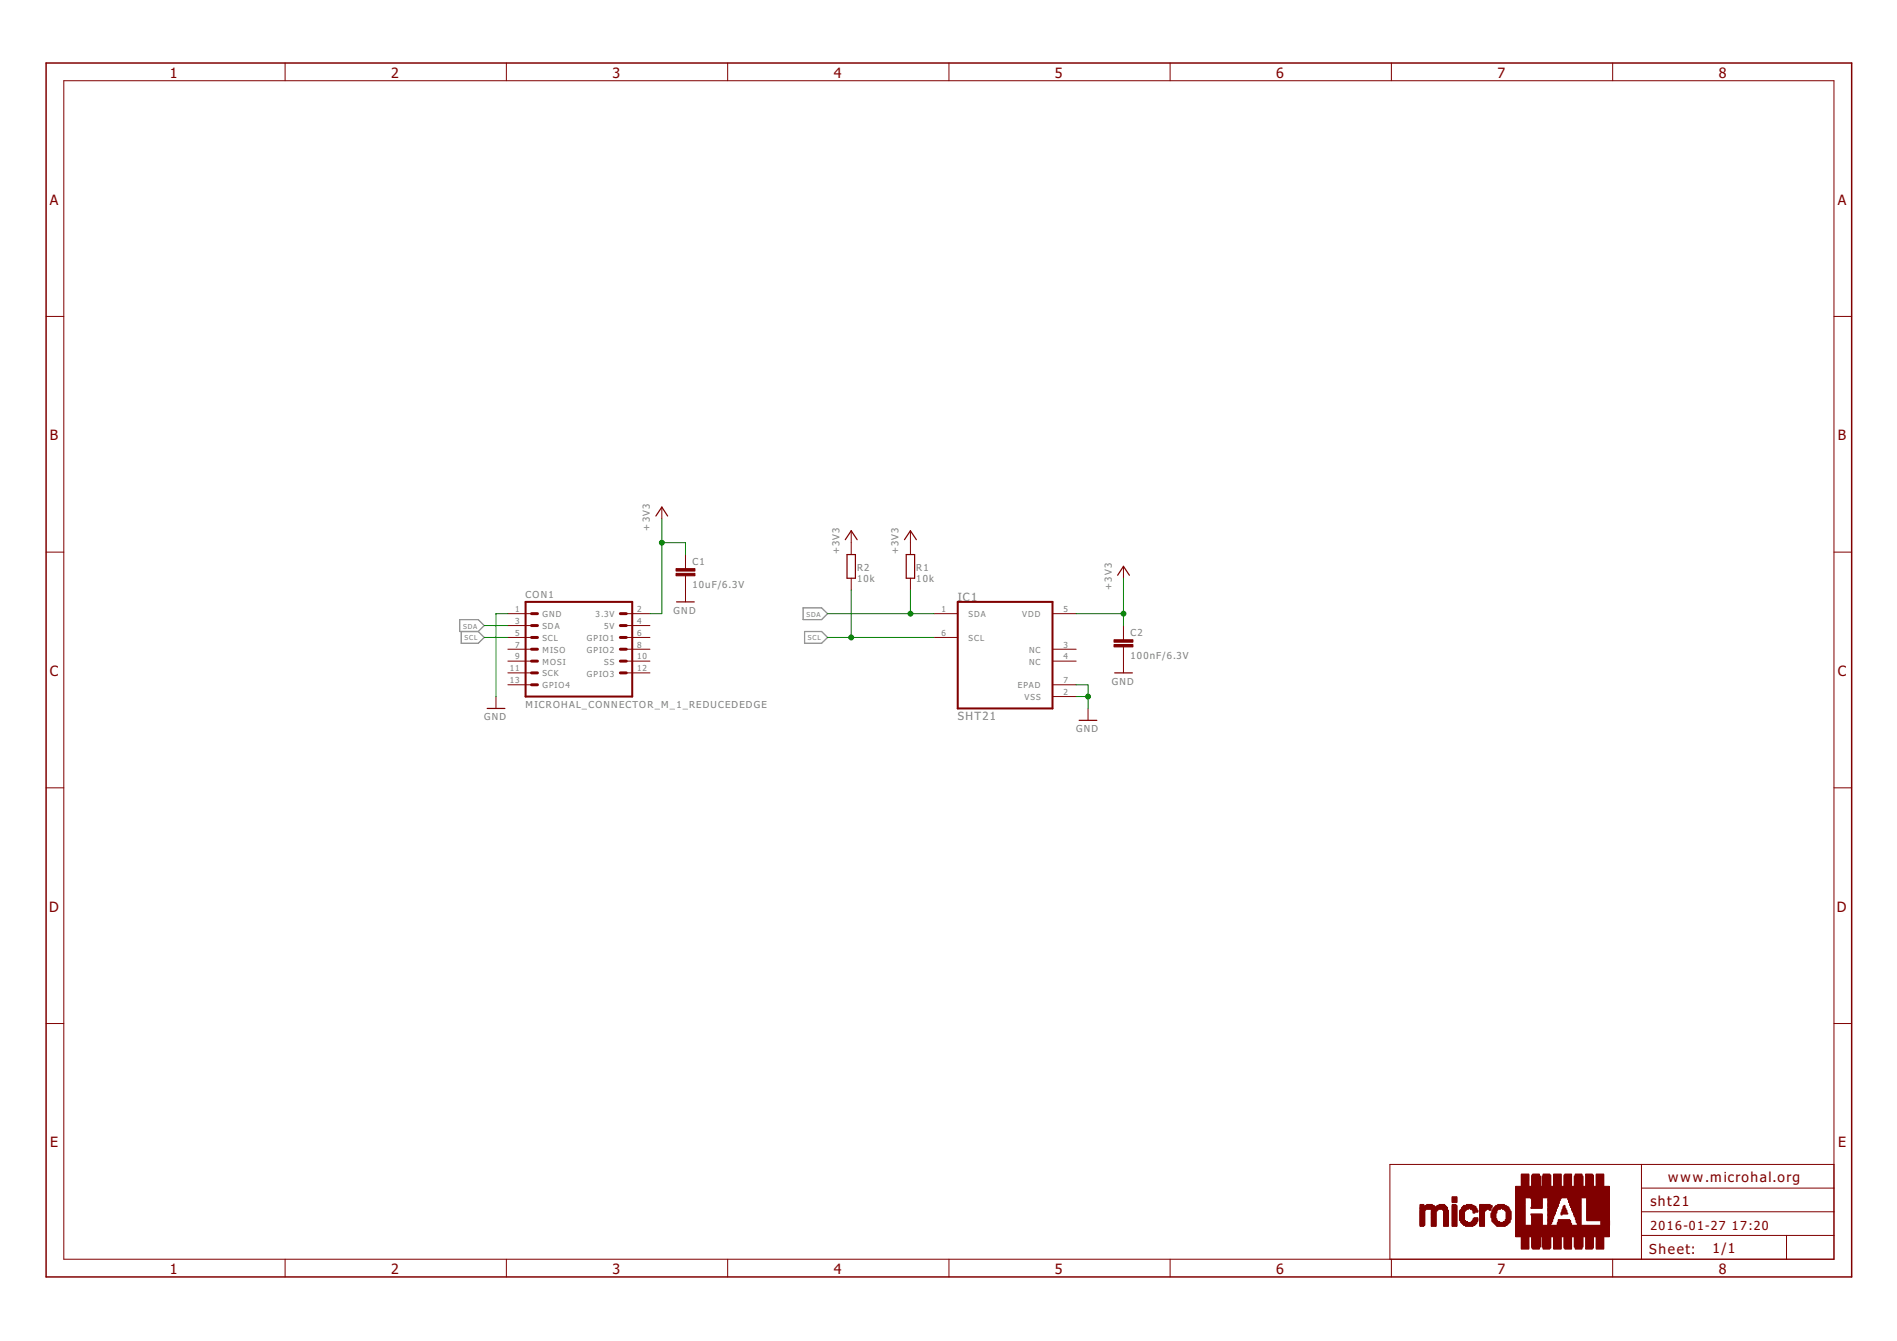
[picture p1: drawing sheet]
<svg xmlns="http://www.w3.org/2000/svg" width="297mm" height="210mm" viewBox="0 0 297 210" stroke-linecap="round" stroke-linejoin="round" font-family="sans-serif">
<path d="M72 97h2.9l.9 .9-.9 .9h-2.9zM72.2 98.8v1.9h2.7l.9-.9-.9-1M125.8 95.1h2.9l.9 1-.9 .9h-2.9zM126 98.8h2.7l.9 1-.9 .9h-2.7z" fill="none" stroke="#808080" stroke-width=".19"/>
<g fill="none" stroke="#800000" stroke-width=".16">
<path d="M10 12.6h277.2v184.5h-277.2zM44.6 9.9v2.7M79.3 9.9v2.7M113.9 9.9v2.7M148.6 9.9v2.7M183.2 9.9v2.7M217.9 9.9v2.7M252.5 9.9v2.7M7.2 49.5h2.8M287.2 49.5h2.7M103.6 79.4v1.8M7.2 86.4h2.8"/>
<path d="M79.5 96.1h3.7M79.5 97.9h3.7M79.5 99.8h3.7M98.1 96.1h3.7M98.1 97.9h3.7M98.1 99.8h3.7M107.3 86.8v2.2M107.3 90.1v4.1M133.3 83.1v3.7M133.3 90.5v1.9M142.6 83.1v3.7M142.6 90.5v1.9"/>
<path d="M146.3 96.1h3.7M146.3 99.8h3.7M164.8 96.1h3.7M175.9 88.6v1.9M175.9 97.9v2.2M287.2 86.4h2.7M77.7 109v1.9M79.5 101.6h3.7M79.5 103.5h3.7M79.5 105.3h3.7M79.5 107.2h3.7M98.1 101.6h3.7"/>
<path d="M98.1 103.5h3.7M98.1 105.3h3.7M164.8 101.6h3.7M164.8 103.5h3.7M164.8 107.2h3.7M164.8 109h3.7M170.4 110.9v1.9M175.9 101.3v4M7.2 123.3h2.8M287.2 123.3h2.7M7.2 160.2h2.8M287.2 160.2h2.7"/>
<path d="M44.6 197.1v2.8M79.3 197.1v2.8M113.9 197.1v2.8M148.6 197.1v2.8M183.2 197.1v2.8M217.9 197.1v2.8M252.5 197.1v2.8M257 193.4h30.2M257 182.3v14.8M257 189.7h30.2M257 186h30.2M279.7 193.4v3.7"/>
<path d="M287.2 182.3h-69.6v14.8"/>
</g>
<path d="M7.2 9.9h282.7v190h-282.7z" fill="none" stroke="#800000" stroke-width=".23"/>
<g fill="#800000" stroke="#800000" stroke-width=".16">
<path d="M238.2 195.3h1.2v.2h-1.2z"/>
<path d="M240 195.3h1v.2h-1z"/>
<path d="M241.6 195.3h1.1v.2h-1.1z"/>
<path d="M243.3 195.3h1.2v.2h-1.2z"/>
<path d="M245 195.3h1.1v.2h-1.1z"/>
<path d="M246.7 195.3h1v.2h-1z"/>
<path d="M248.3 195.3h1v.2h-1z"/>
<path d="M249.9 195.3h1.2v.2h-1.2z"/>
<path d="M238.2 195.2h1.2v.2h-1.2z"/>
<path d="M239.9 195.2h1.1v.2h-1.1z"/>
<path d="M241.6 195.2h1.2v.2h-1.2z"/>
<path d="M243.3 195.2h1.2v.2h-1.2z"/>
<path d="M244.9 195.2h1.2v.2h-1.2z"/>
<path d="M246.7 195.2h1v.2h-1z"/>
<path d="M248.3 195.2h1.2v.2h-1.2z"/>
<path d="M249.9 195.2h1.2v.2h-1.2z"/>
<path d="M238.2 195.1h1.2v.1h-1.2z"/>
<path d="M239.8 195.1h1.4v.1h-1.4z"/>
<path d="M241.5 195.1h1.3v.1h-1.3z"/>
<path d="M243.3 195.1h1.2v.1h-1.2z"/>
<path d="M244.9 195.1h1.2v.1h-1.2z"/>
<path d="M246.5 195.1h1.4v.1h-1.4z"/>
<path d="M248.3 195.1h1.2v.1h-1.2z"/>
<path d="M249.9 195.1h1.2v.1h-1.2z"/>
<path d="M238.2 194.9h1.2v.2h-1.2z"/>
<path d="M239.8 194.9h1.4v.2h-1.4z"/>
<path d="M241.5 194.9h1.3v.2h-1.3z"/>
<path d="M243.3 194.9h1.2v.2h-1.2z"/>
<path d="M244.9 194.9h1.2v.2h-1.2z"/>
<path d="M246.5 194.9h1.4v.2h-1.4z"/>
<path d="M248.3 194.9h1.2v.2h-1.2z"/>
<path d="M249.9 194.9h1.2v.2h-1.2z"/>
<path d="M238.2 194.8h1.2v.1h-1.2z"/>
<path d="M239.8 194.8h1.4v.1h-1.4z"/>
<path d="M241.5 194.8h1.3v.1h-1.3z"/>
<path d="M243.3 194.8h1.2v.1h-1.2z"/>
<path d="M244.9 194.8h1.2v.1h-1.2z"/>
<path d="M246.5 194.8h1.4v.1h-1.4z"/>
<path d="M248.3 194.8h1.2v.1h-1.2z"/>
<path d="M249.9 194.8h1.2v.1h-1.2z"/>
<path d="M238.2 194.6h1.2v.2h-1.2z"/>
<path d="M239.8 194.6h1.4v.2h-1.4z"/>
<path d="M241.5 194.6h1.3v.2h-1.3z"/>
<path d="M243.3 194.6h1.2v.2h-1.2z"/>
<path d="M244.9 194.6h1.2v.2h-1.2z"/>
<path d="M246.5 194.6h1.4v.2h-1.4z"/>
<path d="M248.3 194.6h1.2v.2h-1.2z"/>
<path d="M249.9 194.6h1.2v.2h-1.2z"/>
<path d="M238.2 194.5h1.2v.1h-1.2z"/>
<path d="M239.8 194.5h1.4v.1h-1.4z"/>
<path d="M241.5 194.5h1.3v.1h-1.3z"/>
<path d="M243.3 194.5h1.2v.1h-1.2z"/>
<path d="M244.9 194.5h1.2v.1h-1.2z"/>
<path d="M246.5 194.5h1.4v.1h-1.4z"/>
<path d="M248.3 194.5h1.2v.1h-1.2z"/>
<path d="M249.9 194.5h1.2v.1h-1.2z"/>
<path d="M238.2 194.3h1.2v.2h-1.2z"/>
<path d="M239.8 194.3h1.4v.2h-1.4z"/>
<path d="M241.5 194.3h1.3v.2h-1.3z"/>
<path d="M243.3 194.3h1.2v.2h-1.2z"/>
<path d="M244.9 194.3h1.2v.2h-1.2z"/>
<path d="M246.5 194.3h1.4v.2h-1.4z"/>
<path d="M248.3 194.3h1.2v.2h-1.2z"/>
<path d="M249.9 194.3h1.2v.2h-1.2z"/>
<path d="M238.2 194.2h1.2v.1h-1.2z"/>
<path d="M239.8 194.2h1.4v.1h-1.4z"/>
<path d="M241.5 194.2h1.3v.1h-1.3z"/>
<path d="M243.3 194.2h1.2v.1h-1.2z"/>
<path d="M244.9 194.2h1.2v.1h-1.2z"/>
<path d="M246.5 194.2h1.4v.1h-1.4z"/>
<path d="M248.3 194.2h1.2v.1h-1.2z"/>
<path d="M249.9 194.2h1.2v.1h-1.2z"/>
<path d="M238.2 194h1.2v.2h-1.2z"/>
<path d="M239.8 194h1.4v.2h-1.4z"/>
<path d="M241.5 194h1.3v.2h-1.3z"/>
<path d="M243.3 194h1.2v.2h-1.2z"/>
<path d="M244.9 194h1.2v.2h-1.2z"/>
<path d="M246.5 194h1.4v.2h-1.4z"/>
<path d="M248.3 194h1.2v.2h-1.2z"/>
<path d="M249.9 194h1.2v.2h-1.2z"/>
<path d="M238.2 193.9h1.2v.1h-1.2z"/>
<path d="M239.8 193.9h1.4v.1h-1.4z"/>
<path d="M241.5 193.9h1.3v.1h-1.3z"/>
<path d="M243.3 193.9h1.2v.1h-1.2z"/>
<path d="M244.9 193.9h1.2v.1h-1.2z"/>
<path d="M246.5 193.9h1.4v.1h-1.4z"/>
<path d="M248.3 193.9h1.2v.1h-1.2z"/>
<path d="M249.9 193.9h1.2v.1h-1.2z"/>
<path d="M238.2 193.7h1.2v.2h-1.2z"/>
<path d="M239.8 193.7h1.4v.2h-1.4z"/>
<path d="M241.5 193.7h1.3v.2h-1.3z"/>
<path d="M243.3 193.7h1.2v.2h-1.2z"/>
<path d="M244.9 193.7h1.2v.2h-1.2z"/>
<path d="M246.5 193.7h1.4v.2h-1.4z"/>
<path d="M248.3 193.7h1.2v.2h-1.2z"/>
<path d="M249.9 193.7h1.2v.2h-1.2z"/>
<path d="M238.2 193.6h1.2v.1h-1.2z"/>
<path d="M239.8 193.6h1.4v.1h-1.4z"/>
<path d="M241.5 193.6h1.3v.1h-1.3z"/>
<path d="M243.3 193.6h1.2v.1h-1.2z"/>
<path d="M244.9 193.6h1.2v.1h-1.2z"/>
<path d="M246.5 193.6h1.4v.1h-1.4z"/>
<path d="M248.3 193.6h1.2v.1h-1.2z"/>
<path d="M249.9 193.6h1.2v.1h-1.2z"/>
<path d="M237.3 193.4h14.7v.2h-14.7z"/>
<path d="M237.3 193.3h14.7v.1h-14.7z"/>
<path d="M237.3 193.1h14.7v.2h-14.7z"/>
<path d="M237.3 193h14.7v.1h-14.7z"/>
<path d="M237.3 192.8h14.7v.2h-14.7z"/>
<path d="M237.3 192.7h14.7v.1h-14.7z"/>
<path d="M237.3 192.5h14.7v.2h-14.7z"/>
<path d="M237.3 192.4h14.7v.2h-14.7z"/>
<path d="M237.3 192.2h14.7v.2h-14.7z"/>
<path d="M237.3 192.1h14.7v.2h-14.7z"/>
<path d="M237.3 191.9h14.7v.2h-14.7z"/>
<path d="M222.4 191.8h.5v.2h-.5z"/>
<path d="M224.1 191.8h.8v.2h-.8z"/>
<path d="M226 191.8h.8v.2h-.8z"/>
<path d="M227.4 191.8h.7v.2h-.7z"/>
<path d="M229.5 191.8h1.2v.2h-1.2z"/>
<path d="M231.7 191.8h.8v.2h-.8z"/>
<path d="M234.4 191.8h1.3v.2h-1.3z"/>
<path d="M237.3 191.8h14.7v.2h-14.7z"/>
<path d="M222.3 191.6h.8v.2h-.8z"/>
<path d="M224.1 191.6h.8v.2h-.8z"/>
<path d="M226 191.6h.8v.2h-.8z"/>
<path d="M227.4 191.6h.7v.2h-.7z"/>
<path d="M229.2 191.6h1.7v.2h-1.7z"/>
<path d="M231.7 191.6h.8v.2h-.8z"/>
<path d="M234.2 191.6h1.8v.2h-1.8z"/>
<path d="M237.3 191.6h1.5v.2h-1.5z"/>
<path d="M239.8 191.6h1.7v.2h-1.7z"/>
<path d="M242.4 191.6h.4v.2h-.4z"/>
<path d="M243.8 191.6h2.3v.2h-2.3z"/>
<path d="M247.1 191.6h.5v.2h-.5z"/>
<path d="M250.7 191.6h1.3v.2h-1.3z"/>
<path d="M222.3 191.5h.8v.2h-.8z"/>
<path d="M224.1 191.5h.8v.2h-.8z"/>
<path d="M226 191.5h.8v.2h-.8z"/>
<path d="M227.4 191.5h.7v.2h-.7z"/>
<path d="M229 191.5h2.1v.2h-2.1z"/>
<path d="M231.7 191.5h.8v.2h-.8z"/>
<path d="M234.1 191.5h2v.2h-2z"/>
<path d="M237.3 191.5h1.5v.2h-1.5z"/>
<path d="M239.8 191.5h1.7v.2h-1.7z"/>
<path d="M242.4 191.5h.4v.2h-.4z"/>
<path d="M243.8 191.5h2.3v.2h-2.3z"/>
<path d="M247 191.5h.6v.2h-.6z"/>
<path d="M250.7 191.5h1.3v.2h-1.3z"/>
<path d="M222.3 191.3h.8v.2h-.8z"/>
<path d="M224.1 191.3h.8v.2h-.8z"/>
<path d="M226 191.3h.8v.2h-.8z"/>
<path d="M227.4 191.3h.7v.2h-.7z"/>
<path d="M228.9 191.3h2.3v.2h-2.3z"/>
<path d="M231.7 191.3h.8v.2h-.8z"/>
<path d="M233.9 191.3h2.4v.2h-2.4z"/>
<path d="M237.3 191.3h1.5v.2h-1.5z"/>
<path d="M239.8 191.3h1.7v.2h-1.7z"/>
<path d="M242.4 191.3h.6v.2h-.6z"/>
<path d="M243.9 191.3h2v.2h-2z"/>
<path d="M247 191.3h.6v.2h-.6z"/>
<path d="M250.7 191.3h1.3v.2h-1.3z"/>
<path d="M222.3 191.2h.8v.2h-.8z"/>
<path d="M224.1 191.2h.8v.2h-.8z"/>
<path d="M226 191.2h.8v.2h-.8z"/>
<path d="M227.4 191.2h.7v.2h-.7z"/>
<path d="M228.7 191.2h1.1v.2h-1.1z"/>
<path d="M230.4 191.2h.8v.2h-.8z"/>
<path d="M231.7 191.2h.8v.2h-.8z"/>
<path d="M233.8 191.2h1v.2h-1z"/>
<path d="M235.4 191.2h1.1v.2h-1.1z"/>
<path d="M237.3 191.2h1.5v.2h-1.5z"/>
<path d="M239.8 191.2h1.7v.2h-1.7z"/>
<path d="M242.4 191.2h.6v.2h-.6z"/>
<path d="M244 191.2h1.9v.2h-1.9z"/>
<path d="M246.8 191.2h.8v.2h-.8z"/>
<path d="M250.7 191.2h1.3v.2h-1.3z"/>
<path d="M222.3 191.1h.8v.1h-.8z"/>
<path d="M224.1 191.1h.8v.1h-.8z"/>
<path d="M226 191.1h.8v.1h-.8z"/>
<path d="M227.4 191.1h.7v.1h-.7z"/>
<path d="M228.7 191.1h.8v.1h-.8z"/>
<path d="M230.5 191.1h.9v.1h-.9z"/>
<path d="M231.7 191.1h.8v.1h-.8z"/>
<path d="M233.6 191.1h.9v.1h-.9z"/>
<path d="M235.7 191.1h.8v.1h-.8z"/>
<path d="M237.3 191.1h1.5v.1h-1.5z"/>
<path d="M239.8 191.1h1.7v.1h-1.7z"/>
<path d="M242.4 191.1h.7v.1h-.7z"/>
<path d="M244 191.1h1.9v.1h-1.9z"/>
<path d="M246.8 191.1h.8v.1h-.8z"/>
<path d="M250.7 191.1h1.3v.1h-1.3z"/>
<path d="M222.3 190.9h.8v.2h-.8z"/>
<path d="M224.1 190.9h.8v.2h-.8z"/>
<path d="M226 190.9h.8v.2h-.8z"/>
<path d="M227.4 190.9h.7v.2h-.7z"/>
<path d="M228.6 190.9h.7v.2h-.7z"/>
<path d="M230.7 190.9h.7v.2h-.7z"/>
<path d="M231.7 190.9h.8v.2h-.8z"/>
<path d="M233.6 190.9h.8v.2h-.8z"/>
<path d="M235.7 190.9h.8v.2h-.8z"/>
<path d="M237.3 190.9h1.5v.2h-1.5z"/>
<path d="M239.8 190.9h1.7v.2h-1.7z"/>
<path d="M242.4 190.9h.7v.2h-.7z"/>
<path d="M244 190.9h1.8v.2h-1.8z"/>
<path d="M246.8 190.9h.8v.2h-.8z"/>
<path d="M248.5 190.9h3.5v.2h-3.5z"/>
<path d="M222.3 190.8h.8v.1h-.8z"/>
<path d="M224.1 190.8h.8v.1h-.8z"/>
<path d="M226 190.8h.8v.1h-.8z"/>
<path d="M227.4 190.8h.7v.1h-.7z"/>
<path d="M228.6 190.8h.7v.1h-.7z"/>
<path d="M230.7 190.8h.7v.1h-.7z"/>
<path d="M231.7 190.8h.8v.1h-.8z"/>
<path d="M233.6 190.8h.8v.1h-.8z"/>
<path d="M235.8 190.8h.8v.1h-.8z"/>
<path d="M237.3 190.8h1.5v.1h-1.5z"/>
<path d="M239.8 190.8h1.7v.1h-1.7z"/>
<path d="M242.4 190.8h.7v.1h-.7z"/>
<path d="M246.7 190.8h.9v.1h-.9z"/>
<path d="M248.5 190.8h3.5v.1h-3.5z"/>
<path d="M222.3 190.6h.8v.2h-.8z"/>
<path d="M224.1 190.6h.8v.2h-.8z"/>
<path d="M226 190.6h.8v.2h-.8z"/>
<path d="M227.4 190.6h.7v.2h-.7z"/>
<path d="M228.6 190.6h.7v.2h-.7z"/>
<path d="M230.8 190.6h.6v.2h-.6z"/>
<path d="M231.7 190.6h.8v.2h-.8z"/>
<path d="M233.6 190.6h.6v.2h-.6z"/>
<path d="M235.8 190.6h.8v.2h-.8z"/>
<path d="M237.3 190.6h1.5v.2h-1.5z"/>
<path d="M239.8 190.6h1.7v.2h-1.7z"/>
<path d="M242.4 190.6h.9v.2h-.9z"/>
<path d="M246.7 190.6h.9v.2h-.9z"/>
<path d="M248.5 190.6h3.5v.2h-3.5z"/>
<path d="M222.3 190.5h.8v.1h-.8z"/>
<path d="M224.1 190.5h.8v.1h-.8z"/>
<path d="M226 190.5h.8v.1h-.8z"/>
<path d="M227.4 190.5h.7v.1h-.7z"/>
<path d="M228.6 190.5h.7v.1h-.7z"/>
<path d="M231.7 190.5h.8v.1h-.8z"/>
<path d="M233.5 190.5h.7v.1h-.7z"/>
<path d="M235.8 190.5h.8v.1h-.8z"/>
<path d="M237.3 190.5h1.5v.1h-1.5z"/>
<path d="M239.8 190.5h1.7v.1h-1.7z"/>
<path d="M242.4 190.5h.9v.1h-.9z"/>
<path d="M246.7 190.5h.9v.1h-.9z"/>
<path d="M248.5 190.5h3.5v.1h-3.5z"/>
<path d="M222.3 190.3h.8v.2h-.8z"/>
<path d="M224.1 190.3h.8v.2h-.8z"/>
<path d="M226 190.3h.8v.2h-.8z"/>
<path d="M227.4 190.3h.7v.2h-.7z"/>
<path d="M228.6 190.3h.7v.2h-.7z"/>
<path d="M231.7 190.3h.8v.2h-.8z"/>
<path d="M233.5 190.3h.7v.2h-.7z"/>
<path d="M235.8 190.3h.8v.2h-.8z"/>
<path d="M237.3 190.3h1.5v.2h-1.5z"/>
<path d="M239.8 190.3h1.7v.2h-1.7z"/>
<path d="M242.4 190.3h.9v.2h-.9z"/>
<path d="M246.5 190.3h1.1v.2h-1.1z"/>
<path d="M248.5 190.3h3.5v.2h-3.5z"/>
<path d="M222.3 190.2h.8v.1h-.8z"/>
<path d="M224.1 190.2h.8v.1h-.8z"/>
<path d="M226 190.2h.8v.1h-.8z"/>
<path d="M227.4 190.2h.7v.1h-.7z"/>
<path d="M228.6 190.2h.7v.1h-.7z"/>
<path d="M231.7 190.2h.8v.1h-.8z"/>
<path d="M233.5 190.2h.7v.1h-.7z"/>
<path d="M235.8 190.2h.8v.1h-.8z"/>
<path d="M237.3 190.2h1.5v.1h-1.5z"/>
<path d="M239.8 190.2h1.7v.1h-1.7z"/>
<path d="M242.4 190.2h1v.1h-1z"/>
<path d="M246.5 190.2h1.1v.1h-1.1z"/>
<path d="M248.5 190.2h3.5v.1h-3.5z"/>
<path d="M222.3 190h.8v.2h-.8z"/>
<path d="M224.1 190h.8v.2h-.8z"/>
<path d="M226 190h.8v.2h-.8z"/>
<path d="M227.4 190h.7v.2h-.7z"/>
<path d="M228.6 190h.7v.2h-.7z"/>
<path d="M231.7 190h.8v.2h-.8z"/>
<path d="M233.5 190h.7v.2h-.7z"/>
<path d="M235.8 190h.8v.2h-.8z"/>
<path d="M237.3 190h1.5v.2h-1.5z"/>
<path d="M239.7 190h1.8v.2h-1.8z"/>
<path d="M242.4 190h1v.2h-1z"/>
<path d="M244.4 190h.2v.2h-.2z"/>
<path d="M246.4 190h1.2v.2h-1.2z"/>
<path d="M248.5 190h3.5v.2h-3.5z"/>
<path d="M222.3 189.9h.8v.1h-.8z"/>
<path d="M224.1 189.9h.8v.1h-.8z"/>
<path d="M226 189.9h.8v.1h-.8z"/>
<path d="M227.4 189.9h.7v.1h-.7z"/>
<path d="M228.6 189.9h.7v.1h-.7z"/>
<path d="M231.7 189.9h.8v.1h-.8z"/>
<path d="M233.5 189.9h.7v.1h-.7z"/>
<path d="M235.8 189.9h.8v.1h-.8z"/>
<path d="M237.3 189.9h1.5v.1h-1.5z"/>
<path d="M242.4 189.9h1.2v.1h-1.2z"/>
<path d="M244.4 189.9h1.1v.1h-1.1z"/>
<path d="M246.4 189.9h1.2v.1h-1.2z"/>
<path d="M248.5 189.9h3.5v.1h-3.5z"/>
<path d="M222.3 189.7h.8v.2h-.8z"/>
<path d="M224.1 189.7h.8v.2h-.8z"/>
<path d="M226 189.7h.8v.2h-.8z"/>
<path d="M227.4 189.7h.7v.2h-.7z"/>
<path d="M228.6 189.7h.7v.2h-.7z"/>
<path d="M230.7 189.7h.2v.2h-.2z"/>
<path d="M231.7 189.7h.8v.2h-.8z"/>
<path d="M233.6 189.7h.8v.2h-.8z"/>
<path d="M235.8 189.7h.8v.2h-.8z"/>
<path d="M237.3 189.7h1.5v.2h-1.5z"/>
<path d="M242.4 189.7h1.2v.2h-1.2z"/>
<path d="M244.5 189.7h.8v.2h-.8z"/>
<path d="M246.4 189.7h1.2v.2h-1.2z"/>
<path d="M248.5 189.7h3.5v.2h-3.5z"/>
<path d="M222.3 189.6h.8v.1h-.8z"/>
<path d="M224.1 189.6h.8v.1h-.8z"/>
<path d="M226 189.6h.8v.1h-.8z"/>
<path d="M227.4 189.6h.7v.1h-.7z"/>
<path d="M228.6 189.6h.7v.1h-.7z"/>
<path d="M230.7 189.6h.7v.1h-.7z"/>
<path d="M231.7 189.6h.8v.1h-.8z"/>
<path d="M233.6 189.6h.8v.1h-.8z"/>
<path d="M235.8 189.6h.8v.1h-.8z"/>
<path d="M237.3 189.6h1.5v.1h-1.5z"/>
<path d="M242.4 189.6h1.2v.1h-1.2z"/>
<path d="M244.6 189.6h.7v.1h-.7z"/>
<path d="M246.2 189.6h1.4v.1h-1.4z"/>
<path d="M248.5 189.6h3.5v.1h-3.5z"/>
<path d="M222.3 189.4h.8v.2h-.8z"/>
<path d="M224.1 189.4h.9v.2h-.9z"/>
<path d="M226 189.4h.8v.2h-.8z"/>
<path d="M227.4 189.4h.7v.2h-.7z"/>
<path d="M228.6 189.4h.9v.2h-.9z"/>
<path d="M230.7 189.4h.7v.2h-.7z"/>
<path d="M231.7 189.4h.9v.2h-.9z"/>
<path d="M233.6 189.4h.8v.2h-.8z"/>
<path d="M235.7 189.4h.8v.2h-.8z"/>
<path d="M237.3 189.4h1.5v.2h-1.5z"/>
<path d="M242.4 189.4h1.3v.2h-1.3z"/>
<path d="M244.6 189.4h.7v.2h-.7z"/>
<path d="M246.2 189.4h1.4v.2h-1.4z"/>
<path d="M248.5 189.4h3.5v.2h-3.5z"/>
<path d="M222.4 189.3h.8v.1h-.8z"/>
<path d="M224.1 189.3h1.1v.1h-1.1z"/>
<path d="M225.9 189.3h.8v.1h-.8z"/>
<path d="M227.4 189.3h.7v.1h-.7z"/>
<path d="M228.7 189.3h.9v.1h-.9z"/>
<path d="M230.5 189.3h.8v.1h-.8z"/>
<path d="M231.7 189.3h1v.1h-1z"/>
<path d="M233.2 189.3h.3v.1h-.3z"/>
<path d="M233.8 189.3h.7v.1h-.7z"/>
<path d="M235.5 189.3h.9v.1h-.9z"/>
<path d="M237.3 189.3h1.5v.1h-1.5z"/>
<path d="M242.4 189.3h1.3v.1h-1.3z"/>
<path d="M244.6 189.3h.6v.1h-.6z"/>
<path d="M246.1 189.3h1.5v.1h-1.5z"/>
<path d="M248.5 189.3h3.5v.1h-3.5z"/>
<path d="M222.3 189.1h4.4v.2h-4.4z"/>
<path d="M227.4 189.1h.7v.2h-.7z"/>
<path d="M228.9 189.1h1v.2h-1z"/>
<path d="M230.2 189.1h1.1v.2h-1.1z"/>
<path d="M231.7 189.1h1.8v.2h-1.8z"/>
<path d="M233.8 189.1h1.1v.2h-1.1z"/>
<path d="M235.2 189.1h1.1v.2h-1.1z"/>
<path d="M237.3 189.1h1.5v.2h-1.5z"/>
<path d="M242.4 189.1h1.3v.2h-1.3z"/>
<path d="M244.7 189.1h.5v.2h-.5z"/>
<path d="M246.1 189.1h1.5v.2h-1.5z"/>
<path d="M248.5 189.1h3.5v.2h-3.5z"/>
<path d="M222.3 189h4.4v.1h-4.4z"/>
<path d="M227.4 189h.7v.1h-.7z"/>
<path d="M228.9 189h2.2v.1h-2.2z"/>
<path d="M231.7 189h1.8v.1h-1.8z"/>
<path d="M233.9 189h2.4v.1h-2.4z"/>
<path d="M237.3 189h1.5v.1h-1.5z"/>
<path d="M239.7 189h1.8v.1h-1.8z"/>
<path d="M242.4 189h1.5v.1h-1.5z"/>
<path d="M244.8 189h.2v.1h-.2z"/>
<path d="M246.1 189h1.5v.1h-1.5z"/>
<path d="M248.5 189h3.5v.1h-3.5z"/>
<path d="M222.4 188.8h2.3v.2h-2.3z"/>
<path d="M224.9 188.8h1.6v.2h-1.6z"/>
<path d="M227.4 188.8h.7v.2h-.7z"/>
<path d="M229 188.8h2.1v.2h-2.1z"/>
<path d="M231.7 188.8h1.9v.2h-1.9z"/>
<path d="M234.1 188.8h2v.2h-2z"/>
<path d="M237.3 188.8h1.5v.2h-1.5z"/>
<path d="M239.8 188.8h1.7v.2h-1.7z"/>
<path d="M242.4 188.8h1.5v.2h-1.5z"/>
<path d="M244.8 188.8h.2v.2h-.2z"/>
<path d="M245.9 188.8h1.7v.2h-1.7z"/>
<path d="M248.5 188.8h3.5v.2h-3.5z"/>
<path d="M222.4 188.7h.5v.1h-.5z"/>
<path d="M223.1 188.7h1.5v.1h-1.5z"/>
<path d="M225 188.7h1.4v.1h-1.4z"/>
<path d="M227.4 188.7h.7v.1h-.7z"/>
<path d="M229.2 188.7h1.6v.1h-1.6z"/>
<path d="M231.7 188.7h1.9v.1h-1.9z"/>
<path d="M234.2 188.7h1.7v.1h-1.7z"/>
<path d="M237.3 188.7h1.5v.1h-1.5z"/>
<path d="M239.8 188.7h1.7v.1h-1.7z"/>
<path d="M242.4 188.7h1.6v.1h-1.6z"/>
<path d="M244.9 188.7h.1v.1h-.1z"/>
<path d="M245.9 188.7h1.7v.1h-1.7z"/>
<path d="M248.5 188.7h3.5v.1h-3.5z"/>
<path d="M222.4 188.5h.5v.2h-.5z"/>
<path d="M223.4 188.5h.9v.2h-.9z"/>
<path d="M225.3 188.5h.9v.2h-.9z"/>
<path d="M227.4 188.5h.6v.2h-.6z"/>
<path d="M229.6 188.5h.9v.2h-.9z"/>
<path d="M231.7 188.5h.8v.2h-.8z"/>
<path d="M232.6 188.5h.7v.2h-.7z"/>
<path d="M234.5 188.5h1.1v.2h-1.1z"/>
<path d="M237.3 188.5h1.5v.2h-1.5z"/>
<path d="M239.8 188.5h1.7v.2h-1.7z"/>
<path d="M242.4 188.5h1.6v.2h-1.6z"/>
<path d="M245.8 188.5h1.8v.2h-1.8z"/>
<path d="M248.5 188.5h3.5v.2h-3.5z"/>
<path d="M237.3 188.4h1.5v.1h-1.5z"/>
<path d="M239.8 188.4h1.7v.1h-1.7z"/>
<path d="M242.4 188.4h1.6v.1h-1.6z"/>
<path d="M245.8 188.4h1.8v.1h-1.8z"/>
<path d="M248.5 188.4h3.5v.1h-3.5z"/>
<path d="M237.3 188.2h1.5v.2h-1.5z"/>
<path d="M239.8 188.2h1.7v.2h-1.7z"/>
<path d="M242.4 188.2h1.8v.2h-1.8z"/>
<path d="M245.8 188.2h1.8v.2h-1.8z"/>
<path d="M248.5 188.2h3.5v.2h-3.5z"/>
<path d="M227.4 188.1h.7v.1h-.7z"/>
<path d="M237.3 188.1h1.5v.1h-1.5z"/>
<path d="M239.8 188.1h1.7v.1h-1.7z"/>
<path d="M242.4 188.1h1.8v.1h-1.8z"/>
<path d="M245.6 188.1h2v.1h-2z"/>
<path d="M248.5 188.1h3.5v.1h-3.5z"/>
<path d="M227.4 187.9h.7v.2h-.7z"/>
<path d="M237.3 187.9h1.5v.2h-1.5z"/>
<path d="M239.8 187.9h1.7v.2h-1.7z"/>
<path d="M242.4 187.9h1.8v.2h-1.8z"/>
<path d="M245.6 187.9h2v.2h-2z"/>
<path d="M248.5 187.9h3.5v.2h-3.5z"/>
<path d="M227.4 187.8h.7v.1h-.7z"/>
<path d="M237.3 187.8h1.5v.1h-1.5z"/>
<path d="M239.8 187.8h1.7v.1h-1.7z"/>
<path d="M242.4 187.8h1.9v.1h-1.9z"/>
<path d="M245.6 187.8h2v.1h-2z"/>
<path d="M248.5 187.8h3.5v.1h-3.5z"/>
<path d="M227.4 187.6h.7v.2h-.7z"/>
<path d="M237.3 187.6h1.5v.2h-1.5z"/>
<path d="M239.8 187.6h1.7v.2h-1.7z"/>
<path d="M242.4 187.6h1.9v.2h-1.9z"/>
<path d="M245.5 187.6h2.1v.2h-2.1z"/>
<path d="M248.5 187.6h3.5v.2h-3.5z"/>
<path d="M227.4 187.5h.7v.1h-.7z"/>
<path d="M237.3 187.5h1.5v.1h-1.5z"/>
<path d="M239.7 187.5h1.8v.1h-1.8z"/>
<path d="M242.4 187.5h2.1v.1h-2.1z"/>
<path d="M245.5 187.5h2.1v.1h-2.1z"/>
<path d="M248.5 187.5h3.5v.1h-3.5z"/>
<path d="M227.4 187.3h.7v.2h-.7z"/>
<path d="M237.3 187.3h14.7v.2h-14.7z"/>
<path d="M237.3 187.2h14.7v.1h-14.7z"/>
<path d="M237.3 187h14.7v.2h-14.7z"/>
<path d="M237.3 186.9h14.7v.1h-14.7z"/>
<path d="M237.3 186.7h14.7v.2h-14.7z"/>
<path d="M237.3 186.6h14.7v.2h-14.7z"/>
<path d="M237.3 186.4h14.7v.2h-14.7z"/>
<path d="M237.3 186.3h14.7v.2h-14.7z"/>
<path d="M237.3 186.1h14.7v.2h-14.7z"/>
<path d="M237.3 186h14.7v.2h-14.7z"/>
<path d="M237.3 185.8h14.7v.2h-14.7z"/>
<path d="M237.3 185.7h14.7v.2h-14.7z"/>
<path d="M238.2 185.5h1.2v.2h-1.2z"/>
<path d="M239.8 185.5h1.4v.2h-1.4z"/>
<path d="M241.5 185.5h1.3v.2h-1.3z"/>
<path d="M243.3 185.5h1.2v.2h-1.2z"/>
<path d="M244.9 185.5h1.2v.2h-1.2z"/>
<path d="M246.5 185.5h1.4v.2h-1.4z"/>
<path d="M248.3 185.5h1.2v.2h-1.2z"/>
<path d="M249.9 185.5h1.2v.2h-1.2z"/>
<path d="M238.2 185.4h1.2v.2h-1.2z"/>
<path d="M239.8 185.4h1.4v.2h-1.4z"/>
<path d="M241.5 185.4h1.3v.2h-1.3z"/>
<path d="M243.3 185.4h1.2v.2h-1.2z"/>
<path d="M244.9 185.4h1.2v.2h-1.2z"/>
<path d="M246.5 185.4h1.4v.2h-1.4z"/>
<path d="M248.3 185.4h1.2v.2h-1.2z"/>
<path d="M249.9 185.4h1.2v.2h-1.2z"/>
<path d="M238.2 185.3h1.2v.1h-1.2z"/>
<path d="M239.8 185.3h1.4v.1h-1.4z"/>
<path d="M241.5 185.3h1.3v.1h-1.3z"/>
<path d="M243.3 185.3h1.2v.1h-1.2z"/>
<path d="M244.9 185.3h1.2v.1h-1.2z"/>
<path d="M246.5 185.3h1.4v.1h-1.4z"/>
<path d="M248.3 185.3h1.2v.1h-1.2z"/>
<path d="M249.9 185.3h1.2v.1h-1.2z"/>
<path d="M238.2 185.1h1.2v.2h-1.2z"/>
<path d="M239.8 185.1h1.4v.2h-1.4z"/>
<path d="M241.5 185.1h1.3v.2h-1.3z"/>
<path d="M243.3 185.1h1.2v.2h-1.2z"/>
<path d="M244.9 185.1h1.2v.2h-1.2z"/>
<path d="M246.5 185.1h1.4v.2h-1.4z"/>
<path d="M248.3 185.1h1.2v.2h-1.2z"/>
<path d="M249.9 185.1h1.2v.2h-1.2z"/>
<path d="M238.2 185h1.2v.1h-1.2z"/>
<path d="M239.8 185h1.4v.1h-1.4z"/>
<path d="M241.5 185h1.3v.1h-1.3z"/>
<path d="M243.3 185h1.2v.1h-1.2z"/>
<path d="M244.9 185h1.2v.1h-1.2z"/>
<path d="M246.5 185h1.4v.1h-1.4z"/>
<path d="M248.3 185h1.2v.1h-1.2z"/>
<path d="M249.9 185h1.2v.1h-1.2z"/>
<path d="M238.2 184.8h1.2v.2h-1.2z"/>
<path d="M239.8 184.8h1.4v.2h-1.4z"/>
<path d="M241.5 184.8h1.3v.2h-1.3z"/>
<path d="M243.3 184.8h1.2v.2h-1.2z"/>
<path d="M244.9 184.8h1.2v.2h-1.2z"/>
<path d="M246.5 184.8h1.4v.2h-1.4z"/>
<path d="M248.3 184.8h1.2v.2h-1.2z"/>
<path d="M249.9 184.8h1.2v.2h-1.2z"/>
<path d="M238.2 184.7h1.2v.1h-1.2z"/>
<path d="M239.8 184.7h1.4v.1h-1.4z"/>
<path d="M241.5 184.7h1.3v.1h-1.3z"/>
<path d="M243.3 184.7h1.2v.1h-1.2z"/>
<path d="M244.9 184.7h1.2v.1h-1.2z"/>
<path d="M246.5 184.7h1.4v.1h-1.4z"/>
<path d="M248.3 184.7h1.2v.1h-1.2z"/>
<path d="M249.9 184.7h1.2v.1h-1.2z"/>
<path d="M238.2 184.5h1.2v.2h-1.2z"/>
<path d="M239.8 184.5h1.4v.2h-1.4z"/>
<path d="M241.5 184.5h1.3v.2h-1.3z"/>
<path d="M243.3 184.5h1.2v.2h-1.2z"/>
<path d="M244.9 184.5h1.2v.2h-1.2z"/>
<path d="M246.5 184.5h1.4v.2h-1.4z"/>
<path d="M248.3 184.5h1.2v.2h-1.2z"/>
<path d="M249.9 184.5h1.2v.2h-1.2z"/>
<path d="M238.2 184.4h1.2v.1h-1.2z"/>
<path d="M239.8 184.4h1.4v.1h-1.4z"/>
<path d="M241.5 184.4h1.3v.1h-1.3z"/>
<path d="M243.3 184.4h1.2v.1h-1.2z"/>
<path d="M244.9 184.4h1.2v.1h-1.2z"/>
<path d="M246.5 184.4h1.4v.1h-1.4z"/>
<path d="M248.3 184.4h1.2v.1h-1.2z"/>
<path d="M249.9 184.4h1.2v.1h-1.2z"/>
<path d="M238.2 184.2h1.2v.2h-1.2z"/>
<path d="M239.8 184.2h1.4v.2h-1.4z"/>
<path d="M241.5 184.2h1.3v.2h-1.3z"/>
<path d="M243.3 184.2h1.2v.2h-1.2z"/>
<path d="M244.9 184.2h1.2v.2h-1.2z"/>
<path d="M246.5 184.2h1.4v.2h-1.4z"/>
<path d="M248.3 184.2h1.2v.2h-1.2z"/>
<path d="M249.9 184.2h1.2v.2h-1.2z"/>
<path d="M238.2 184.1h1.2v.1h-1.2z"/>
<path d="M239.8 184.1h1.4v.1h-1.4z"/>
<path d="M241.5 184.1h1.3v.1h-1.3z"/>
<path d="M243.3 184.1h1.2v.1h-1.2z"/>
<path d="M244.9 184.1h1.2v.1h-1.2z"/>
<path d="M246.5 184.1h1.4v.1h-1.4z"/>
<path d="M248.3 184.1h1.2v.1h-1.2z"/>
<path d="M249.9 184.1h1.2v.1h-1.2z"/>
<path d="M238.2 183.9h1.2v.2h-1.2z"/>
<path d="M239.9 183.9h1.1v.2h-1.1z"/>
<path d="M241.6 183.9h1.2v.2h-1.2z"/>
<path d="M243.3 183.9h1.2v.2h-1.2z"/>
<path d="M244.9 183.9h1.2v.2h-1.2z"/>
<path d="M246.7 183.9h1v.2h-1z"/>
<path d="M248.3 183.9h1.2v.2h-1.2z"/>
<path d="M249.9 183.9h1.2v.2h-1.2z"/>
<path d="M238.2 183.8h1.2v.1h-1.2z"/>
<path d="M240 183.8h1v.1h-1z"/>
<path d="M241.6 183.8h1.1v.1h-1.1z"/>
<path d="M243.3 183.8h1.2v.1h-1.2z"/>
<path d="M245 183.8h1.1v.1h-1.1z"/>
<path d="M246.7 183.8h1v.1h-1z"/>
<path d="M248.3 183.8h1v.1h-1z"/>
<path d="M249.9 183.8h1.2v.1h-1.2z"/>
<path d="M105.9 89.7h2.9v.4h-2.9z"/>
<path d="M105.9 89h2.9v.4h-2.9z"/>
<path d="M174.4 100.9h3v.4h-3z"/>
<path d="M174.4 100.1h3v.4h-3z"/>
</g>
<path d="M82.3 94.2h16.7v14.8h-16.7zM150 94.2h14.8v16.7h-14.8z" fill="none" stroke="#800000" stroke-width=".32"/>
<g fill="none" stroke="#800000" stroke-width=".47">
<path d="M83.2 99.8h1M83.2 97.9h1M83.2 96.1h1M97.1 99.8h1M97.1 97.9h1M97.1 96.1h1M83.2 105.3h1M83.2 103.5h1M83.2 101.6h1M83.2 107.2h1M97.1 105.3h1M97.1 103.5h1"/>
<path d="M97.1 101.6h1"/>
</g>
<path d="M102.7 80.8l.9-1.4 .9 1.4M105.9 94.2h2.8M132.4 84.5l.9-1.4 .9 1.4M132.6 86.8h1.3v3.7h-1.3zM141.6 84.5l1-1.4 .9 1.4M141.9 86.8h1.3v3.7h-1.3zM175 90l.9-1.4 .9 1.4M76.3 110.9h2.8M169 112.8h2.7M174.5 105.3h2.8" fill="none" stroke="#800000" stroke-width=".19"/>
<g fill="none" stroke="#008000" stroke-width=".16">
<path d="M75.8 97.9h3.7M75.8 99.8h3.7M79.5 96.1h-1.8v12.9M103.6 81.2v14.9h-1.8M103.6 84.9h3.7v1.9M129.6 96.1h16.7M129.6 99.8h16.7M133.3 92.4v7.4M142.6 92.4v3.7M168.5 96.1h7.4M175.9 90.5v7.4M168.5 107.2h1.9v3.7"/>
<path d="M168.5 109h1.9"/>
</g>
<g fill="#008000" stroke="#008000" stroke-width=".16">
<circle cx="170.4" cy="109" r=".38"/>
<circle cx="175.9" cy="96.1" r=".38"/>
<circle cx="103.6" cy="84.9" r=".38"/>
<circle cx="142.6" cy="96.1" r=".38"/>
<circle cx="133.3" cy="99.8" r=".38"/>
</g>
<g font-size="2.7" fill="#800000">
<text x="26.6" y="12.2">1</text>
<text x="61.2" y="12.2">2</text>
<text x="95.9" y="12.2">3</text>
<text x="130.5" y="12.2">4</text>
<text x="165.2" y="12.2">5</text>
<text x="199.8" y="12.2">6</text>
<text x="234.5" y="12.2">7</text>
<text x="269.1" y="12.2">8</text>
<text x="7.8" y="32">A</text>
<text x="287.7" y="32">A</text>
<text x="7.8" y="68.9">B</text>
<text x="287.8" y="68.9">B</text>
<text x="7.8" y="105.8">C</text>
<text x="287.7" y="105.8">C</text>
<text x="7.7" y="142.7">D</text>
<text x="287.6" y="142.7">D</text>
<text x="7.9" y="179.6">E</text>
<text x="287.8" y="179.6">E</text>
<text x="26.6" y="199.4">1</text>
<text x="61.2" y="199.4">2</text>
<text x="95.9" y="199.4">3</text>
<text x="130.5" y="199.4">4</text>
<text x="165.2" y="199.4">5</text>
<text x="199.8" y="199.4">6</text>
<text x="234.5" y="199.4">7</text>
<text x="269.1" y="199.4">8</text>
</g>
<g font-size="2.6" fill="#800000">
<text x="261.2" y="185">www.microhal.org</text>
<text x="258.4" y="188.8">sht21</text>
<text x="258.2" y="196.3">Sheet:</text>
<text x="268.2" y="196.2">1/1</text>
</g>
<g font-size="2.3" fill="#800000">
<text x="258.4" y="192.5">2016-01-27</text>
<text x="271.2" y="192.5">17:20</text>
</g>
<g font-size="2.1" fill="#808080">
<text x="150" y="94">IC1</text>
<text x="150" y="112.7">SHT21</text>
</g>
<g font-size="1.8" fill="#808080">
<text x="101.8" y="83.1" transform="rotate(-90 101.8 83.1)">+3V3</text>
<text x="108.4" y="88.4">C1</text>
<text x="131.4" y="86.8" transform="rotate(-90 131.4 86.8)">+3V3</text>
<text x="134.2" y="89.4">R2</text>
<text x="140.7" y="86.8" transform="rotate(-90 140.7 86.8)">+3V3</text>
<text x="143.5" y="89.4">R1</text>
<text x="82.3" y="93.7">CON1</text>
<text x="108.4" y="92.1">10uF/6.3V</text>
<text x="134.2" y="91.1">10k</text>
<text x="143.5" y="91.1">10k</text>
<text x="174.1" y="92.4" transform="rotate(-90 174.1 92.4)">+3V3</text>
<text x="105.5" y="96.1">GND</text>
<text x="177" y="99.5">C2</text>
<text x="174.1" y="107.2">GND</text>
<text x="177" y="103.2">100nF/6.3V</text>
<text x="75.8" y="112.7">GND</text>
<text x="82.3" y="110.9">MICROHAL_CONNECTOR_M_1_REDUCEDEDGE</text>
<text x="168.5" y="114.6">GND</text>
</g>
<g font-size="1.6" fill="#808080">
<text x="80.7" y="95.8">1</text>
<text x="99.8" y="95.8">2</text>
<text x="147.4" y="95.8">1</text>
<text x="166.5" y="95.8">5</text>
<text x="80.7" y="97.7">3</text>
<text x="80.7" y="99.5">5</text>
<text x="80.7" y="101.4">7</text>
<text x="84.9" y="96.6">GND</text>
<text x="84.9" y="98.5">SDA</text>
<text x="84.9" y="100.3">SCL</text>
<text x="91.9" y="100.3">GPIO1</text>
<text x="93.3" y="96.6">3.3V</text>
<text x="94.6" y="98.5">5V</text>
<text x="99.8" y="97.7">4</text>
<text x="99.8" y="99.5">6</text>
<text x="99.8" y="101.4">8</text>
<text x="147.4" y="99.5">6</text>
<text x="151.7" y="100.3">SCL</text>
<text x="151.7" y="96.6">SDA</text>
<text x="160" y="96.6">VDD</text>
<text x="166.5" y="101.4">3</text>
<text x="79.8" y="105.1">11</text>
<text x="79.8" y="106.9">13</text>
<text x="80.7" y="103.2">9</text>
<text x="84.9" y="102.2">MISO</text>
<text x="84.9" y="104">MOSI</text>
<text x="84.9" y="105.9">SCK</text>
<text x="84.9" y="107.7">GPIO4</text>
<text x="91.9" y="102.2">GPIO2</text>
<text x="91.9" y="105.9">GPIO3</text>
<text x="94.6" y="104">SS</text>
<text x="99.8" y="103.2">10</text>
<text x="99.8" y="105.1">12</text>
<text x="159.4" y="107.8">EPAD</text>
<text x="161.1" y="104">NC</text>
<text x="161.1" y="102.2">NC</text>
<text x="166.5" y="103.2">4</text>
<text x="166.5" y="106.9">7</text>
<text x="160.4" y="109.6">VSS</text>
<text x="166.5" y="108.8">2</text>
</g>
<g font-size="1.3" fill="#808080">
<text x="72.5" y="98.4">SDA</text>
<text x="72.7" y="100.2">SCL</text>
<text x="126.3" y="96.5">SDA</text>
<text x="126.5" y="100.2">SCL</text>
</g>
</svg>
